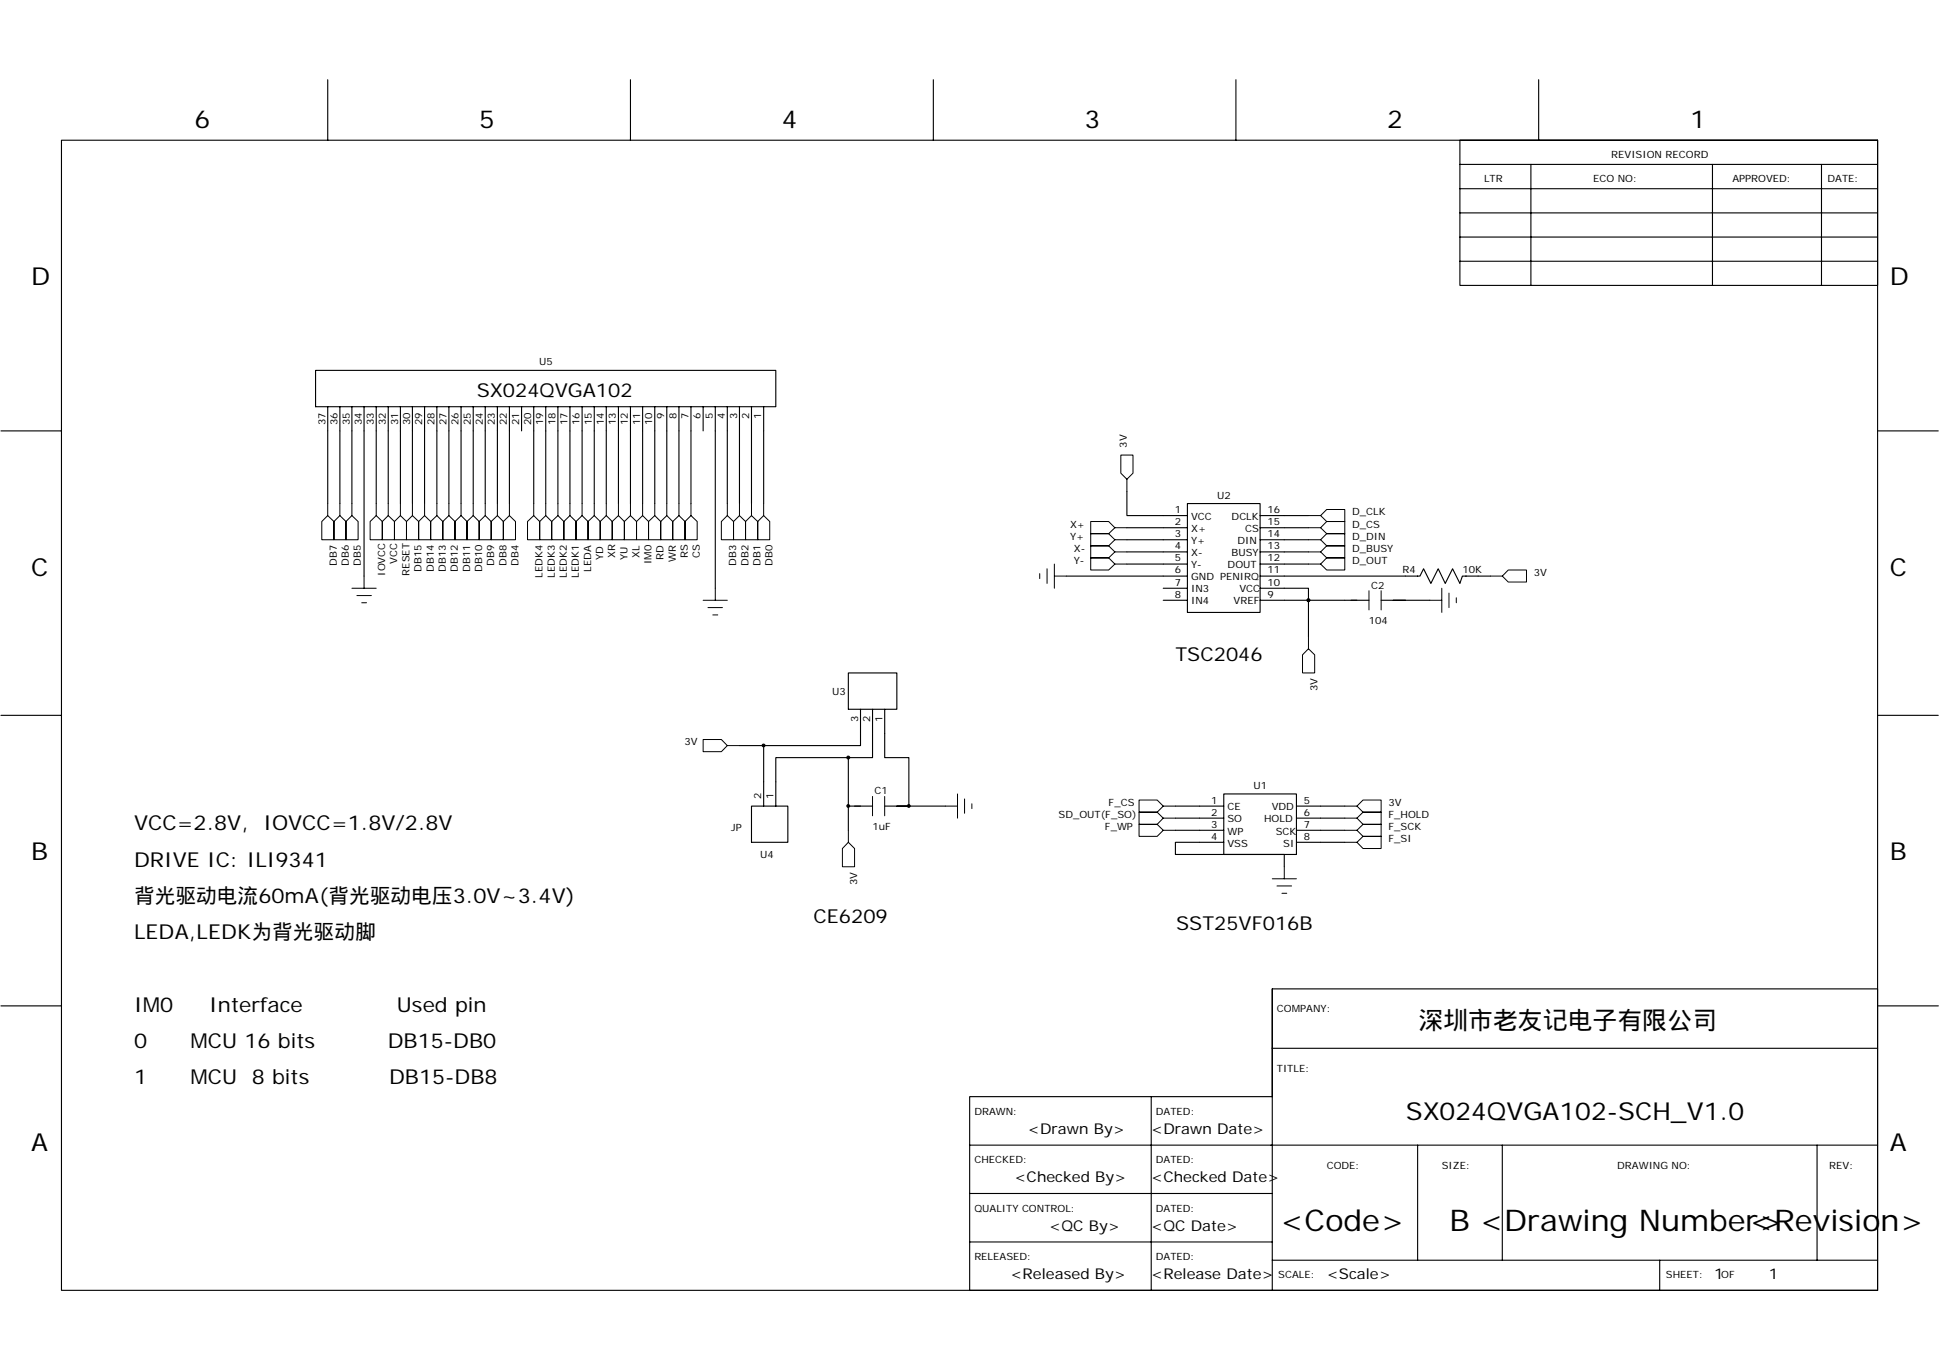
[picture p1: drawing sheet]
<svg xmlns="http://www.w3.org/2000/svg" width="297mm" height="210mm" viewBox="0 0 297 210" stroke-linecap="round" stroke-linejoin="round" font-family="sans-serif">
<g fill="none" stroke="#000" stroke-width=".17">
<path d="M50.2 12.2v9.3M96.6 12.2v9.3M143 12.2v9.3M189.3 12.2v9.3M235.7 12.2v9.3M9.4 21.5h278.2v176.2h-278.2zM223.6 21.5h64v22.2h-64zM223.6 25.2h64M223.6 28.9h64M223.6 36.3h64M223.6 32.6h64M234.5 25.2v18.5"/>
<path d="M262.3 25.2v18.5M279 25.2v18.5M48.3 56.7h70.5v5.6h-70.5zM223.6 40h64M.1 66h9.3M50.2 62.3v14.9M52.1 62.3v14.9M53.9 62.3v14.9M55.8 62.3v26M57.6 62.3v14.9M59.5 62.3v14.9M61.3 62.3v14.9"/>
<path d="M63.2 62.3v14.9M65 62.3v14.9M66.9 62.3v14.9M68.8 62.3v14.9M70.6 62.3v14.9M72.5 62.3v14.9M74.3 62.3v14.9M76.2 62.3v14.9M78 62.3v14.9M79.9 62.3v3.7M81.8 62.3v14.9M83.6 62.3v14.9"/>
<path d="M85.5 62.3v14.9M87.3 62.3v14.9M89.2 62.3v14.9M91 62.3v14.9M92.9 62.3v14.9M94.7 62.3v14.9M96.6 62.3v14.9M98.4 62.3v14.9M100.3 62.3v14.9M102.1 62.3v14.9M104 62.3v14.9M105.9 62.3v14.9"/>
<path d="M107.7 62.3v3.7M109.6 62.3v27.8M111.4 62.3v14.9M113.3 62.3v14.9M115.1 62.3v14.9M117 62.3v14.9M172.6 75.3v3.7h9.3M181.9 77.2h11.1v16.6h-11.1zM193 79h7.4M287.6 66h9.3M163.4 88.3h18.5M172.6 80.9h9.3"/>
<path d="M172.6 82.7h9.3M172.6 84.6h9.3M172.6 86.4h9.3M178.2 90.1h3.7M178.2 92h3.7M193 88.3h24.5l.6-1.2 1.1 2.3 1.1-2.3 1.1 2.3 1.1-2.3 1.1 2.3 .4-1.1h4.3M193 90.1h7.4v1.9h9.3M193 92h7.4v5.5M193 80.9h7.4M193 82.7h7.4M193 84.6h7.4M193 86.4h7.4"/>
<path d="M211.6 92h7.4M.1 109.6h9.3M113.3 114.2h3.7M130 103.1h7.4v5.6h-7.4zM130 116.1h-11.2v7.4M130 116.1v11.1M131.8 108.7v5.5h-14.8v9.3M133.7 108.7v7.4h-3.7M135.5 108.7v7.4h3.7v7.4h5.6M287.6 109.6h9.3M115.1 123.5h5.6v5.6h-5.6zM130 123.5h3.7"/>
<path d="M135.5 123.5h3.7M180.1 123.5h7.4M180.1 125.3h7.4M180.1 127.2h7.4M187.5 121.6h11.1v9.3h-11.1zM187.5 129.1h-7.4v1.8h16.6v1.9M198.6 123.5h7.4M198.6 125.3h7.4M198.6 127.2h7.4M198.6 129.1h7.4M.1 154.1h9.3M194.9 151.5v46.2"/>
<path d="M287.7 154.1h9.2M148.5 168h46.4v-16.5h92.7v46.2h-139.1zM148.5 175.5h139.1M176.4 168v29.7M194.9 160.6h92.7M217.2 175.5v17.6M230.1 175.5v17.6M278.4 175.5v17.6M148.5 182.9h46.4M148.5 190.3h46.4M194.9 193.1h92.7M254.3 193.1v4.6"/>
</g>
<g fill="none" stroke="#000" stroke-width=".15">
<path d="M50.2 77.2v1.8l1 .9v2.8h-1.9v-2.8l.9-.9M52.1 77.2v1.8l.9 .9v2.8h-1.8v-2.8l.9-.9M53.9 77.2v1.8l1 .9v2.8h-1.9v-2.8l.9-.9M57.6 77.2v1.8l1 .9v2.8h-1.9v-2.8l.9-.9M59.5 77.2v1.8l.9 .9v2.8h-1.8v-2.8l.9-.9M61.3 77.2v1.8l1 .9v2.8h-1.9v-2.8l.9-.9M63.2 77.2v1.8l.9 .9v2.8h-1.8v-2.8l.9-.9M65 77.2v1.8l1 .9v2.8h-1.9v-2.8l.9-.9M66.9 77.2v1.8l.9 .9v2.8h-1.8v-2.8l.9-.9M68.8 77.2v1.8l.9 .9v2.8h-1.9v-2.8l1-.9M70.6 77.2v1.8l.9 .9v2.8h-1.8v-2.8l.9-.9M72.5 77.2v1.8l.9 .9v2.8h-1.9v-2.8l1-.9"/>
<path d="M74.3 77.2v1.8l.9 .9v2.8h-1.8v-2.8l.9-.9M76.2 77.2v1.8l.9 .9v2.8h-1.9v-2.8l1-.9M78 77.2v1.8l1 .9v2.8h-1.9v-2.8l.9-.9M81.8 77.2v1.8l.9 .9v2.8h-1.9v-2.8l1-.9M83.6 77.2v1.8l.9 .9v2.8h-1.8v-2.8l.9-.9M85.5 77.2v1.8l.9 .9v2.8h-1.9v-2.8l1-.9M87.3 77.2v1.8l.9 .9v2.8h-1.8v-2.8l.9-.9M89.2 77.2v1.8l.9 .9v2.8h-1.9v-2.8l1-.9M91 77.2v1.8l.9 .9v2.8h-1.8v-2.8l.9-.9M92.9 77.2v1.8l.9 .9v2.8h-1.9v-2.8l1-.9M94.7 77.2v1.8l.9 .9v2.8h-1.8v-2.8l.9-.9M96.6 77.2v1.8l.9 .9v2.8h-1.9v-2.8l1-.9"/>
<path d="M98.4 77.2v1.8l1 .9v2.8h-1.9v-2.8l.9-.9M100.3 77.2v1.8l.9 .9v2.8h-1.8v-2.8l.9-.9M102.1 77.2v1.8l1 .9v2.8h-1.9v-2.8l.9-.9M104 77.2v1.8l.9 .9v2.8h-1.8v-2.8l.9-.9M105.9 77.2v1.8l.9 .9v2.8h-1.9v-2.8l1-.9M111.4 77.2v1.8l1 .9v2.8h-1.9v-2.8l.9-.9M113.3 77.2v1.8l.9 .9v2.8h-1.8v-2.8l.9-.9M115.1 77.2v1.8l1 .9v2.8h-1.9v-2.8l.9-.9M117 77.2v1.8l.9 .9v2.8h-1.8v-2.8l.9-.9M172.6 73.4l-.9-.9v-2.8h1.9v2.8l-1 .9v1.9M200.4 79h1.9l.9 .9h2.8v-1.8h-2.8l-.9 .9M53.9 90.1h3.7"/>
<path d="M54.7 91.2h2.2M55.4 92.4h.8M55.8 88.3v1.8M107.7 92h3.7M108.5 93.1h2.2M109.2 94.2h.8M109.6 90.1v1.9M159.3 87.9v.7M160.4 87.1v2.3M161.5 88.3h1.9M161.5 86.4v3.7M170.8 80.9l-1-1h-2.7v1.9h2.7l1-.9h1.8"/>
<path d="M170.8 82.7l-1-.9h-2.7v1.8h2.7l1-.9h1.8M170.8 84.6l-1-1h-2.7v1.9h2.7l1-.9h1.8M170.8 86.4l-1-.9h-2.7v1.8h2.7l1-.9h1.8M200.4 80.9h1.9l.9 .9h2.8v-1.9h-2.8l-.9 1M200.4 82.7h1.9l.9 .9h2.8v-1.8h-2.8l-.9 .9M200.4 84.6h1.9l.9 .9h2.8v-1.9h-2.8l-.9 1M200.4 86.4h1.9l.9 .9h2.8v-1.8h-2.8l-.9 .9M200.4 97.5v1.9l1 .9v2.8h-1.9v-2.8l.9-.9M209.7 90.5v3M211.6 90.5v3M219 92h1.9M220.9 90.1v3.7"/>
<path d="M222 90.9v2.2M223.1 91.6v.8M228.3 88.3h1.8l1 .9h2.7v-1.9h-2.7l-1 1M111.4 114.2l-.9-.9h-2.8v1.9h2.8l.9-1h1.9M130 127.2v1.9l.9 .9v2.8h-1.9v-2.8l1-.9M133.7 122v3M135.5 122v3M144.8 123.5h1.9M146.7 121.6v3.7M147.8 122.4v2.2M148.9 123.1v.8M178.2 123.5l-.9-.9h-2.8v1.8h2.8l.9-.9h1.9"/>
<path d="M178.2 125.3l-.9-.9h-2.8v1.9h2.8l.9-1h1.9M178.2 127.2l-.9-.9h-2.8v1.8h2.8l.9-.9h1.9M194.9 134.6h3.7M195.6 135.7h2.3M196.4 136.9h.7M196.7 132.8v1.8M206 123.5h1.9l.9 .9h2.8v-1.8h-2.8l-.9 .9M206 125.3h1.9l.9 1h2.8v-1.9h-2.8l-.9 .9M206 127.2h1.9l.9 .9h2.8v-1.8h-2.8l-.9 .9M206 129.1h1.9l.9 .9h2.8v-1.9h-2.8l-.9 1"/>
</g>
<g fill="#000" stroke="#000" stroke-width=".15">
<path d="M116.8 114.1h.3v.3h-.3z" fill-rule="evenodd"/>
<path d="M129.8 123.3h.3v.3h-.3z" fill-rule="evenodd"/>
<path d="M139.1 123.3h.3v.3h-.3z" fill-rule="evenodd"/>
<circle cx="200.4" cy="92" r=".21"/>
<circle cx="129.9" cy="116.1" r=".22"/>
</g>
<g font-size="4.6">
<text x="196.1" y="188.6">&lt;Code&gt;</text>
<text x="222" y="188.6">B &lt;Drawing Number&gt;</text>
<text x="268" y="188.6">&lt;Revision&gt;</text>
</g>
<g font-size="3.8">
<text x="29.8" y="19.6">6</text>
<text x="73.4" y="19.6">5</text>
<text x="119.8" y="19.6">4</text>
<text x="166.1" y="19.6">3</text>
<text x="212.5" y="19.6">2</text>
<text x="258.9" y="19.6">1</text>
<text x="4.8" y="43.7">D</text>
<text x="289.5" y="43.7">D</text>
<text x="4.8" y="88.2">C</text>
<text x="289.5" y="88.2">C</text>
<text x="4.8" y="131.8">B</text>
<text x="289.5" y="131.8">B</text>
<text x="217.3" y="157.7">深圳市老友记电子有限公司</text>
<text x="215.3" y="171.6">SX024QVGA102-SCH_V1.0</text>
<text x="4.8" y="176.4">A</text>
<text x="289.5" y="176.4">A</text>
</g>
<g font-size="3.2">
<text x="20.5" y="127.2">VCC=2.8V,</text>
<text x="40.3" y="127.2">IOVCC=1.8V/2.8V</text>
<text x="20.5" y="132.8">DRIVE IC: ILI9341</text>
<text x="20.5" y="138.3">背光驱动电流60mA(背光驱动电压3.0V~3.4V)</text>
<text x="20.5" y="143.9">LEDA,LEDK为背光驱动脚</text>
<text x="20.5" y="155">IM0</text>
<text x="32.1" y="155">Interface</text>
<text x="60.8" y="155">Used pin</text>
<text x="20.5" y="160.6">0</text>
<text x="29.2" y="160.6">MCU 16 bits</text>
<text x="59.4" y="160.6">DB15-DB0</text>
<text x="20.5" y="166.2">1</text>
<text x="29.2" y="166.2">MCU</text>
<text x="38.6" y="166.2">8 bits</text>
<text x="59.6" y="166.2">DB15-DB8</text>
</g>
<g font-size="2.9">
<text x="73" y="60.9">SX024QVGA102</text>
<text x="180.1" y="101.2">TSC2046</text>
<text x="124.6" y="141.4">CE6209</text>
<text x="180.2" y="142.5">SST25VF016B</text>
</g>
<g font-size="2.3">
<text x="157.5" y="173.7">&lt;Drawn By&gt;</text>
<text x="176.4" y="173.7">&lt;Drawn Date&gt;</text>
<text x="155.4" y="181.1">&lt;Checked By&gt;</text>
<text x="176.4" y="181.1">&lt;Checked Date&gt;</text>
<text x="160.7" y="188.5">&lt;QC By&gt;</text>
<text x="176.4" y="188.5">&lt;QC Date&gt;</text>
<text x="154.8" y="195.9">&lt;Released By&gt;</text>
<text x="176.4" y="195.9">&lt;Release Date&gt;</text>
<text x="203.2" y="195.9">&lt;Scale&gt;</text>
<text x="262.6" y="195.9">1</text>
<text x="271" y="195.9">1</text>
</g>
<g font-size="1.5">
<text x="227.3" y="28">LTR</text>
<text x="244" y="28">ECO NO:</text>
<text x="246.8" y="24.3">REVISION RECORD</text>
<text x="265.4" y="28">APPROVED:</text>
<text x="280" y="28">DATE:</text>
<text x="82.6" y="56">U5</text>
<text x="49.8" y="65.1" transform="rotate(-90 49.8 65.1)">37</text>
<text x="51.7" y="65.1" transform="rotate(-90 51.7 65.1)">36</text>
<text x="53.6" y="65.1" transform="rotate(-90 53.6 65.1)">35</text>
<text x="55.4" y="65.1" transform="rotate(-90 55.4 65.1)">34</text>
<text x="57.3" y="65.1" transform="rotate(-90 57.3 65.1)">33</text>
<text x="59.1" y="65.1" transform="rotate(-90 59.1 65.1)">32</text>
<text x="61" y="65.1" transform="rotate(-90 61 65.1)">31</text>
<text x="62.8" y="65.1" transform="rotate(-90 62.8 65.1)">30</text>
<text x="64.7" y="65.1" transform="rotate(-90 64.7 65.1)">29</text>
<text x="66.5" y="65.1" transform="rotate(-90 66.5 65.1)">28</text>
<text x="68.4" y="65.1" transform="rotate(-90 68.4 65.1)">27</text>
<text x="70.2" y="65.1" transform="rotate(-90 70.2 65.1)">26</text>
<text x="72.1" y="65.1" transform="rotate(-90 72.1 65.1)">25</text>
<text x="74" y="65.1" transform="rotate(-90 74 65.1)">24</text>
<text x="75.8" y="65.1" transform="rotate(-90 75.8 65.1)">23</text>
<text x="77.7" y="65.1" transform="rotate(-90 77.7 65.1)">22</text>
<text x="79.5" y="65.1" transform="rotate(-90 79.5 65.1)">21</text>
<text x="81.4" y="65.1" transform="rotate(-90 81.4 65.1)">20</text>
<text x="83.2" y="65.1" transform="rotate(-90 83.2 65.1)">19</text>
<text x="85.1" y="65.1" transform="rotate(-90 85.1 65.1)">18</text>
<text x="86.9" y="65.1" transform="rotate(-90 86.9 65.1)">17</text>
<text x="88.8" y="65.1" transform="rotate(-90 88.8 65.1)">16</text>
<text x="90.7" y="65.1" transform="rotate(-90 90.7 65.1)">15</text>
<text x="92.5" y="65.1" transform="rotate(-90 92.5 65.1)">14</text>
<text x="94.4" y="65.1" transform="rotate(-90 94.4 65.1)">13</text>
<text x="96.2" y="65.1" transform="rotate(-90 96.2 65.1)">12</text>
<text x="98.1" y="65.1" transform="rotate(-90 98.1 65.1)">11</text>
<text x="99.9" y="65.1" transform="rotate(-90 99.9 65.1)">10</text>
<text x="101.8" y="64.2" transform="rotate(-90 101.8 64.2)">9</text>
<text x="103.6" y="64.2" transform="rotate(-90 103.6 64.2)">8</text>
<text x="105.5" y="64.2" transform="rotate(-90 105.5 64.2)">7</text>
<text x="107.3" y="64.2" transform="rotate(-90 107.3 64.2)">6</text>
<text x="109.2" y="64.2" transform="rotate(-90 109.2 64.2)">5</text>
<text x="111" y="64.2" transform="rotate(-90 111 64.2)">4</text>
<text x="112.9" y="64.2" transform="rotate(-90 112.9 64.2)">3</text>
<text x="114.8" y="64.2" transform="rotate(-90 114.8 64.2)">2</text>
<text x="116.6" y="64.2" transform="rotate(-90 116.6 64.2)">1</text>
<text x="172.6" y="68.6" transform="rotate(-90 172.6 68.6)">3V</text>
<text x="186.5" y="76.4">U2</text>
<text x="163.9" y="80.8">X+</text>
<text x="163.9" y="82.7">Y+</text>
<text x="180" y="78.6">1</text>
<text x="180" y="80.5">2</text>
<text x="180" y="82.3">3</text>
<text x="182.5" y="79.6">VCC</text>
<text x="182.5" y="81.5">X+</text>
<text x="182.5" y="83.3">Y+</text>
<text x="188.7" y="79.6">DCLK</text>
<text x="189.6" y="83.3">DIN</text>
<text x="190.8" y="81.5">CS</text>
<text x="194.2" y="78.6">16</text>
<text x="194.2" y="80.5">15</text>
<text x="194.2" y="82.3">14</text>
<text x="207.1" y="79">D_CLK</text>
<text x="207.1" y="80.8">D_CS</text>
<text x="207.1" y="82.7">D_DIN</text>
<text x="51.6" y="86.7" transform="rotate(-90 51.6 86.7)">DB7</text>
<text x="53.4" y="86.7" transform="rotate(-90 53.4 86.7)">DB6</text>
<text x="55.3" y="86.7" transform="rotate(-90 55.3 86.7)">DB5</text>
<text x="59" y="88.2" transform="rotate(-90 59 88.2)">IOVCC</text>
<text x="60.8" y="86.4" transform="rotate(-90 60.8 86.4)">VCC</text>
<text x="62.7" y="88.2" transform="rotate(-90 62.7 88.2)">RESET</text>
<text x="64.6" y="87.6" transform="rotate(-90 64.6 87.6)">DB15</text>
<text x="66.4" y="87.6" transform="rotate(-90 66.4 87.6)">DB14</text>
<text x="68.3" y="87.6" transform="rotate(-90 68.3 87.6)">DB13</text>
<text x="70.1" y="87.6" transform="rotate(-90 70.1 87.6)">DB12</text>
<text x="72" y="87.6" transform="rotate(-90 72 87.6)">DB11</text>
<text x="73.8" y="87.6" transform="rotate(-90 73.8 87.6)">DB10</text>
<text x="75.7" y="86.7" transform="rotate(-90 75.7 86.7)">DB9</text>
<text x="77.6" y="86.7" transform="rotate(-90 77.6 86.7)">DB8</text>
<text x="79.4" y="86.7" transform="rotate(-90 79.4 86.7)">DB4</text>
<text x="83.1" y="88.5" transform="rotate(-90 83.1 88.5)">LEDK4</text>
<text x="85" y="88.5" transform="rotate(-90 85 88.5)">LEDK3</text>
<text x="86.8" y="88.5" transform="rotate(-90 86.8 88.5)">LEDK2</text>
<text x="88.7" y="88.5" transform="rotate(-90 88.7 88.5)">LEDK1</text>
<text x="90.5" y="87.6" transform="rotate(-90 90.5 87.6)">LEDA</text>
<text x="92.4" y="85.8" transform="rotate(-90 92.4 85.8)">YD</text>
<text x="94.3" y="85.5" transform="rotate(-90 94.3 85.5)">XR</text>
<text x="96.1" y="85.8" transform="rotate(-90 96.1 85.8)">YU</text>
<text x="98" y="85.5" transform="rotate(-90 98 85.5)">XL</text>
<text x="99.8" y="86.4" transform="rotate(-90 99.8 86.4)">IM0</text>
<text x="101.7" y="85.8" transform="rotate(-90 101.7 85.8)">RD</text>
<text x="103.5" y="86.1" transform="rotate(-90 103.5 86.1)">WR</text>
<text x="105.4" y="85.5" transform="rotate(-90 105.4 85.5)">RS</text>
<text x="107.2" y="85.5" transform="rotate(-90 107.2 85.5)">CS</text>
<text x="112.8" y="86.7" transform="rotate(-90 112.8 86.7)">DB3</text>
<text x="114.7" y="86.7" transform="rotate(-90 114.7 86.7)">DB2</text>
<text x="116.5" y="86.7" transform="rotate(-90 116.5 86.7)">DB1</text>
<text x="118.4" y="86.7" transform="rotate(-90 118.4 86.7)">DB0</text>
<text x="164.5" y="84.5">X-</text>
<text x="164.5" y="86.4">Y-</text>
<text x="180" y="84.2">4</text>
<text x="180" y="86">5</text>
<text x="180" y="87.9">6</text>
<text x="180" y="89.7">7</text>
<text x="182.5" y="85.2">X-</text>
<text x="182.5" y="87.1">Y-</text>
<text x="182.5" y="88.9">GND PENIRQ</text>
<text x="188.1" y="87.1">DOUT</text>
<text x="188.7" y="85.2">BUSY</text>
<text x="194.2" y="84.2">13</text>
<text x="194.2" y="86">12</text>
<text x="194.2" y="87.9">11</text>
<text x="194.2" y="89.7">10</text>
<text x="207.1" y="84.5">D_BUSY</text>
<text x="207.1" y="86.4">D_OUT</text>
<text x="214.8" y="87.9">R4</text>
<text x="224" y="87.9">10K</text>
<text x="235" y="88.2">3V</text>
<text x="180" y="91.6">8</text>
<text x="182.5" y="90.8">IN3</text>
<text x="182.5" y="92.6">IN4</text>
<text x="189" y="92.6">VREF</text>
<text x="189.9" y="90.8">VCC</text>
<text x="194.2" y="91.6">9</text>
<text x="209.7" y="95.7">104</text>
<text x="210" y="90.2">C2</text>
<text x="127.5" y="106.4">U3</text>
<text x="201.8" y="105.9" transform="rotate(-90 201.8 105.9)">3V</text>
<text x="131.5" y="110.6" transform="rotate(-90 131.5 110.6)">3</text>
<text x="133.3" y="110.6" transform="rotate(-90 133.3 110.6)">2</text>
<text x="135.2" y="110.6" transform="rotate(-90 135.2 110.6)">1</text>
<text x="104.9" y="114.2">3V</text>
<text x="116.6" y="122.4" transform="rotate(-90 116.6 122.4)">2</text>
<text x="118.5" y="122.4" transform="rotate(-90 118.5 122.4)">1</text>
<text x="134" y="121.7">C1</text>
<text x="162.2" y="125.3">SD_OUT(F_SO)</text>
<text x="169.8" y="123.5">F_CS</text>
<text x="185.5" y="123.1">1</text>
<text x="185.5" y="125">2</text>
<text x="188" y="124.2">CE</text>
<text x="192" y="120.9">U1</text>
<text x="194.8" y="124.2">VDD</text>
<text x="199.7" y="123.1">5</text>
<text x="199.7" y="125">6</text>
<text x="212.7" y="123.5">3V</text>
<text x="212.7" y="125.3">F_HOLD</text>
<text x="112" y="127.3">JP</text>
<text x="116.4" y="131.4">U4</text>
<text x="133.6" y="127.2">1uF</text>
<text x="169.3" y="127.2">F_WP</text>
<text x="185.5" y="126.8">3</text>
<text x="185.5" y="128.7">4</text>
<text x="188" y="126">SO</text>
<text x="188" y="127.9">WP</text>
<text x="188" y="129.7">VSS</text>
<text x="193.7" y="126">HOLD</text>
<text x="195.4" y="127.9">SCK</text>
<text x="196.6" y="129.7">SI</text>
<text x="199.7" y="126.8">7</text>
<text x="199.7" y="128.7">8</text>
<text x="212.7" y="127.2">F_SCK</text>
<text x="212.7" y="129">F_SI</text>
<text x="131.3" y="135.6" transform="rotate(-90 131.3 135.6)">3V</text>
<text x="195.6" y="155">COMPANY:</text>
<text x="195.6" y="164.3">TITLE:</text>
<text x="149.3" y="170.8">DRAWN:</text>
<text x="177.1" y="170.8">DATED:</text>
<text x="149.3" y="178.2">CHECKED:</text>
<text x="177.1" y="178.2">DATED:</text>
<text x="203.2" y="179.1">CODE:</text>
<text x="220.9" y="179.1">SIZE:</text>
<text x="247.8" y="179.1">DRAWING NO:</text>
<text x="280.2" y="179.1">REV:</text>
<text x="149.3" y="185.6">QUALITY CONTROL:</text>
<text x="177.1" y="185.6">DATED:</text>
<text x="149.3" y="193">RELEASED:</text>
<text x="177.1" y="193">DATED:</text>
<text x="195.8" y="195.8">SCALE:</text>
<text x="255.2" y="195.8">SHEET:</text>
<text x="263.7" y="195.8">OF</text>
</g>
</svg>
